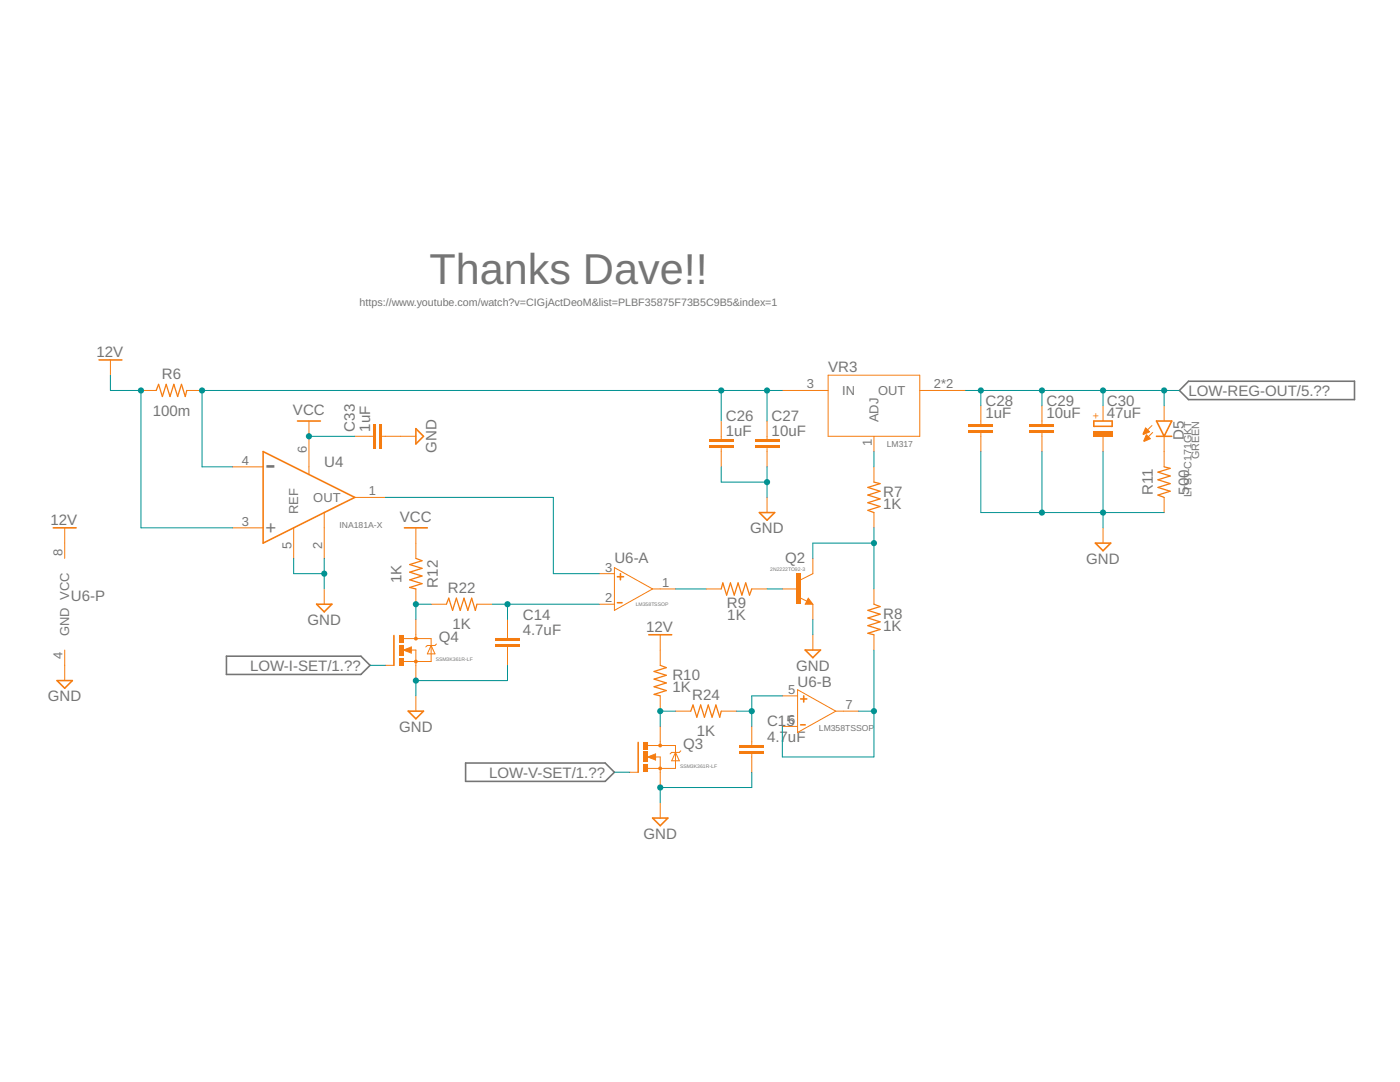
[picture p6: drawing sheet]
<svg xmlns="http://www.w3.org/2000/svg" width="279mm" height="216mm" viewBox="0 0 279 216" stroke-linecap="round" stroke-linejoin="round" font-family="sans-serif">
<path d="M237.2 76.1h33.1v3.6h-33.1l-1.8-1.8zM45.2 130.9h26.8l1.9 1.9-1.9 1.8h-26.8zM92.9 152.3h27.9l1.8 1.8-1.8 1.8h-27.9z" fill="none" stroke="#757575" stroke-width=".32"/>
<path d="M22 71.8v3.1M156.1 77.9h9.2M165.3 74.9h18.3v12.2h-18.3zM183.6 77.9h9.1M174.4 87.1v3" fill="none" stroke="#f57c10" stroke-width=".2"/>
<path d="M19.8 71.8h4.5" fill="none" stroke="#f57c10" stroke-width=".32"/>
<g fill="#f57c10">
<path d="M141.5 88.9h4.9v.6h-4.9z" fill-rule="evenodd"/>
<path d="M141.5 87.7h4.9v.6h-4.9z" fill-rule="evenodd"/>
</g>
<g fill="#f57c10">
<path d="M141.5 88.9h4.9v.6h-4.9zM141.5 88.9v.6h4.9v-.6z"/>
<path d="M141.5 87.7h4.9v.6h-4.9zM141.5 87.7v.6h4.9v-.6z"/>
</g>
<path d="M143.9 84v3.7M143.9 89.5v3.7" fill="none" stroke="#f57c10" stroke-width=".2"/>
<g fill="#f57c10">
<path d="M150.6 88.9h4.9v.6h-4.9z" fill-rule="evenodd"/>
<path d="M150.6 87.7h4.9v.6h-4.9z" fill-rule="evenodd"/>
</g>
<g fill="#f57c10">
<path d="M150.6 88.9h4.9v.6h-4.9zM150.6 88.9v.6h4.9v-.6z"/>
<path d="M150.6 87.7h4.9v.6h-4.9zM150.6 87.7v.6h4.9v-.6z"/>
</g>
<path d="M153.1 84v3.7M153.1 89.5v3.7" fill="none" stroke="#f57c10" stroke-width=".2"/>
<g fill="#f57c10">
<path d="M193.3 85.9h4.9v.5h-4.9z" fill-rule="evenodd"/>
<path d="M193.3 84.6h4.9v.6h-4.9z" fill-rule="evenodd"/>
</g>
<g fill="#f57c10">
<path d="M193.3 85.9h4.9v.5h-4.9zM193.3 85.9v.5h4.9v-.5z"/>
<path d="M193.3 84.6h4.9v.6h-4.9zM193.3 84.6v.6h4.9v-.6z"/>
</g>
<path d="M195.7 81v3.6M195.7 86.4v3.7" fill="none" stroke="#f57c10" stroke-width=".2"/>
<g fill="#f57c10">
<path d="M205.5 85.9h4.9v.5h-4.9z" fill-rule="evenodd"/>
<path d="M205.5 84.6h4.9v.6h-4.9z" fill-rule="evenodd"/>
</g>
<g fill="#f57c10">
<path d="M205.5 85.9h4.9v.5h-4.9zM205.5 85.9v.5h4.9v-.5z"/>
<path d="M205.5 84.6h4.9v.6h-4.9zM205.5 84.6v.6h4.9v-.6z"/>
</g>
<path d="M207.9 81v3.6M207.9 86.4v3.7" fill="none" stroke="#f57c10" stroke-width=".2"/>
<path d="M218.3 84h3.7v1.1h-3.7z" fill="none" stroke="#f57c10" stroke-width=".32"/>
<path d="M218.1 86h4v1.1h-4z" fill-rule="evenodd" fill="#f57c10"/>
<path d="M218.1 86h4v1.1h-4zM218.1 86v1.1h4v-1.1z" fill="#f57c10"/>
<g fill="none" stroke="#f57c10" stroke-width=".2">
<path d="M28.1 77.9h3.1M37.3 77.9h3M46.4 93.2h6.1M61.7 87.1v7.6M70.8 99.3h6.1M153.1 99.3v3M174.4 93.2v3M220.1 81v3M220.1 87.1v3M12.9 105.3v6.1M46.4 105.3h6.1M58.6 105.3v6.1"/>
<path d="M64.7 102.3v9.1M119.6 114.5h3M122.6 113.3l7.6 4.2-7.6 4.3zM130.2 117.5h4.6M159.6 119.2l1.4 .8M161.3 119.4l.9 1.2h-1.5zM162.2 114.5l-2.4 1.2M174.4 102.3v3M174.4 117.5v3.1M220.1 105.3v3.1M12.9 129.7v6.1M119.6 120.6h3"/>
<path d="M156.1 138.9h3.1M159.2 137.6l7.6 4.3-7.6 4.3zM174.4 126.7v3M156.1 144.9h3.1M166.8 141.9h4.6"/>
</g>
<path d="M52.5 90.1l18.3 9.2-18.3 9.1zM10.6 105.3h4.6M123.2 115.1h1.2M123.8 114.5v1.2M151.6 102.3h3l-1.5 1.5zM161.3 120l.2 .3h-.5l.3-.6 .6 .7h-.9M218.6 108.4h3.1l-1.6 1.5zM11.4 135.8h3l-1.5 1.5zM123.2 120.3h.9M159.8 139.5h1.2M160.4 138.9v1.2M159.8 144.6h.9" fill="none" stroke="#f57c10" stroke-width=".32"/>
<path d="M31.2 77.9l.4-1.2 .8 2.4 .8-2.4 .7 2.4 .8-2.4 .8 2.4 .7-2.4 .8 2.4 .3-1.2M174.4 96.2l1.2 .3-2.4 .8 2.4 .7-2.4 .8 2.4 .7-2.4 .8 2.4 .8-2.4 .7 1.2 .5M174.4 120.6l1.2 .4-2.4 .8 2.4 .8-2.4 .7 2.4 .8-2.4 .7 2.4 .8-2.4 .8 1.2 .3" fill="none" stroke="#f57c10" stroke-width=".25"/>
<path d="M158.9 114.5h.9v6.1h-.9z" fill-rule="evenodd" fill="#f57c10"/>
<path d="M158.9 114.5h.9v6.1h-.9zM158.9 114.5v6.1h.9v-6.1z" fill="#f57c10"/>
<g fill="none" stroke="#f57c10" stroke-width=".2">
<path d="M64.7 117.5v3.1M140.9 117.5h3M150 117.5h3.1M156.1 117.5h3.1M162.2 111.4v3.1M162.2 120.6v3M162.2 126.7v3M125.7 154.1h1.7M129.3 151l1.5-.6v1.3zM129.3 148.8h5.5v4.5h-5.5M130.7 151h1.1v3.1M131.8 148v.8"/>
<path d="M134.8 150.1l.8 1.7h-1.6zM135.9 149.8l-.3 .3h-1.6l-.3 .3"/>
</g>
<path d="M143.9 117.5l.4-1.2 .7 2.4 .8-2.4 .7 2.4 .8-2.4 .8 2.4 .7-2.4 .8 2.4 .4-1.2" fill="none" stroke="#f57c10" stroke-width=".25"/>
<path d="M63.2 120.6h3l-1.5 1.5zM160.7 129.7h3l-1.5 1.5zM127.4 148.1v6" fill="none" stroke="#f57c10" stroke-width=".32"/>
<path d="M130.7 150.7l-1.1 .3 1.1 .3v-.3h-.3" fill="none" stroke="#f57c10" stroke-width=".38"/>
<g fill="#f57c10">
<path d="M128.4 152.6h.9v1.5h-.9z" fill-rule="evenodd"/>
<path d="M128.4 148h.9v1.5h-.9z" fill-rule="evenodd"/>
<path d="M128.4 150h.9v2.1h-.9z" fill-rule="evenodd"/>
<circle cx="131.8" cy="153.3" r=".39"/>
<circle cx="131.8" cy="148.8" r=".39"/>
</g>
<g fill="#f57c10">
<path d="M131.4 153.3a.4 .4 0 0 1 .8 0 .4 .4 0 0 1-.8 0zM131.4 153.3a.39 .39 0 0 0 .7 0 .39 .39 0 0 0-.7 0z"/>
<path d="M131.4 148.7a.4 .4 0 0 1 .8 0 .4 .4 0 0 1-.8 0zM131.4 148.8a.39 .39 0 0 0 .7 0 .39 .39 0 0 0-.7 0z"/>
<path d="M128.4 152.6h.9v1.5h-.9zM128.4 152.6v1.5h.9v-1.5z"/>
<path d="M128.4 148h.9v1.5h-.9zM128.4 148v1.5h.9v-1.5z"/>
<path d="M128.4 150h.9v2.1h-.9zM128.4 150v2.1h.9v-2.1z"/>
</g>
<g fill="none" stroke="#f57c10" stroke-width=".2">
<path d="M61.7 84v3.1M76.9 132.8h1.7M80.6 129.7l1.5-.6v1.2zM80.6 127.4h5.4v4.6h-5.4M81.9 129.7h1.1v3.1M83 126.7v.7M86 128.8l.8 1.7h-1.5zM87.1 128.5l-.3 .3h-1.5l-.3 .3M131.8 126.7v6.1M131.8 138.9v3M131.8 144.9v3.1M131.8 154.1v3"/>
<path d="M131.8 160.2v3"/>
</g>
<path d="M131.8 132.8l1.2 .4-2.5 .8 2.5 .7-2.5 .8 2.5 .8-2.5 .7 2.5 .8-2.5 .8 1.3 .3" fill="none" stroke="#f57c10" stroke-width=".25"/>
<path d="M59.4 84h4.5M78.6 126.8v6M129.5 126.7h4.5M130.2 163.2h3.1l-1.5 1.6z" fill="none" stroke="#f57c10" stroke-width=".32"/>
<path d="M81.9 129.4l-1 .3 1 .3v-.3h-.3" fill="none" stroke="#f57c10" stroke-width=".38"/>
<g fill="#f57c10">
<path d="M79.6 131.2h1v1.6h-1z" fill-rule="evenodd"/>
<path d="M79.6 126.7h1v1.5h-1z" fill-rule="evenodd"/>
<path d="M79.6 128.7h1v2.1h-1z" fill-rule="evenodd"/>
<circle cx="83" cy="132" r=".39"/>
<circle cx="83" cy="127.4" r=".39"/>
</g>
<g fill="#f57c10">
<path d="M82.6 132a.4 .4 0 0 1 .8 0 .4 .4 0 0 1-.8 0zM82.6 132a.4 .4 0 0 0 .8 0 .4 .4 0 0 0-.8 0z"/>
<path d="M82.6 127.4a.4 .4 0 0 1 .8 0 .4 .4 0 0 1-.8 0zM82.6 127.4a.4 .4 0 0 0 .8 0 .4 .4 0 0 0-.8 0z"/>
<path d="M79.6 131.2h1v1.6h-1zM79.6 131.2v1.6h1v-1.6z"/>
<path d="M79.6 126.7h1v1.5h-1zM79.6 126.7v1.5h1v-1.5z"/>
<path d="M79.6 128.7h1v2.1h-1zM79.6 128.7v2.1h1v-2.1z"/>
</g>
<path d="M83 105.3v6.1M83 117.5v3.1M83 123.6v3.1M83 132.8v3M83 138.9v3" fill="none" stroke="#f57c10" stroke-width=".2"/>
<path d="M83 111.4l1.2 .5-2.4 .7 2.4 .8-2.4 .8 2.4 .7-2.4 .8 2.4 .8-2.4 .7 1.2 .3" fill="none" stroke="#f57c10" stroke-width=".25"/>
<path d="M80.7 105.3h4.6M81.5 141.9h3l-1.5 1.5z" fill="none" stroke="#f57c10" stroke-width=".32"/>
<g fill="#f57c10">
<path d="M75.7 84.6h.6v4.9h-.6z" fill-rule="evenodd"/>
<path d="M74.5 84.6h.6v4.9h-.6z" fill-rule="evenodd"/>
</g>
<g fill="#f57c10">
<path d="M75.7 84.6h.6v4.9h-.6zM75.7 84.6v4.9h.6v-4.9z"/>
<path d="M74.5 84.6h.6v4.9h-.6zM74.5 84.6v4.9h.6v-4.9z"/>
</g>
<path d="M70.8 87.1h3.7M76.3 87.1h6.7M86 120.6h3.1M95.2 120.6h3" fill="none" stroke="#f57c10" stroke-width=".2"/>
<path d="M83 85.5l1.5 1.6-1.5 1.5z" fill="none" stroke="#f57c10" stroke-width=".32"/>
<path d="M89.1 120.6l.5-1.2 .7 2.4 .8-2.4 .7 2.4 .8-2.4 .8 2.4 .7-2.4 .8 2.4 .3-1.2" fill="none" stroke="#f57c10" stroke-width=".25"/>
<g fill="#f57c10">
<path d="M98.8 128.5h4.9v.6h-4.9z" fill-rule="evenodd"/>
<path d="M98.8 127.3h4.9v.6h-4.9z" fill-rule="evenodd"/>
</g>
<g fill="#f57c10">
<path d="M98.8 128.5h4.9v.6h-4.9zM98.8 128.5v.6h4.9v-.6z"/>
<path d="M98.8 127.3h4.9v.6h-4.9zM98.8 127.3v.6h4.9v-.6z"/>
</g>
<path d="M101.3 123.6v3.7M101.3 129.1v3.7M134.8 141.9h3.1M143.9 141.9h3.1" fill="none" stroke="#f57c10" stroke-width=".2"/>
<path d="M137.9 141.9l.4-1.2 .8 2.4 .7-2.4 .8 2.4 .8-2.4 .7 2.4 .8-2.4 .7 2.4 .3-1.2" fill="none" stroke="#f57c10" stroke-width=".25"/>
<g fill="#f57c10">
<path d="M147.6 149.8h4.9v.6h-4.9z" fill-rule="evenodd"/>
<path d="M147.6 148.6h4.9v.6h-4.9z" fill-rule="evenodd"/>
</g>
<g fill="#f57c10">
<path d="M147.6 149.8h4.9v.6h-4.9zM147.6 149.8v.6h4.9v-.6z"/>
<path d="M147.6 148.6h4.9v.6h-4.9zM147.6 148.6v.6h4.9v-.6z"/>
</g>
<path d="M229.9 84.9l-1.7 1.7M230 86.3l-1.6 1.7M232.3 81v3M232.3 87.1v6.1M232.3 99.3v3M150 144.9v3.7M150 150.4v3.7" fill="none" stroke="#f57c10" stroke-width=".2"/>
<path d="M230.8 84h3l-1.5 3.1zM230.8 87.1h3" fill="none" stroke="#f57c10" stroke-width=".32"/>
<g fill="#f57c10" stroke="#f57c10" stroke-width=".2">
<path d="M228.6 85.4l.8 .8-1.2 .5-.1-.1z" fill-rule="evenodd"/>
<path d="M228.8 86.7l.8 .8-1.3 .6v-.1z" fill-rule="evenodd"/>
</g>
<path d="M232.3 93.2l1.2 .3-2.4 .7 2.4 .8-2.4 .7 2.4 .8-2.4 .8 2.4 .7-2.4 .8 1.2 .5" fill="none" stroke="#f57c10" stroke-width=".25"/>
<path d="M143.9 93.2v3h9.2M153.1 93.2v6.1" fill="none" stroke="#009292" stroke-width=".2"/>
<circle cx="153.1" cy="96.2" r=".61" fill="#009292"/>
<path d="M152.5 96.2a.61 .61 0 0 1 1.2 0 .61 .61 0 0 1-1.2 0zM152.5 96.2a.61 .61 0 0 0 1.2 0 .61 .61 0 0 0-1.2 0z" fill="#009292"/>
<path d="M195.7 90.1v12.2h36.6M207.9 90.1v12.2M220.1 90.1v15.2" fill="none" stroke="#009292" stroke-width=".2"/>
<g fill="#009292">
<circle cx="207.9" cy="102.3" r=".61"/>
<circle cx="220.1" cy="102.3" r=".61"/>
</g>
<g fill="#009292">
<path d="M207.3 102.3a.65 .65 0 0 1 1.3 0 .65 .65 0 0 1-1.3 0zM207.3 102.3a.65 .65 0 0 0 1.3 0 .65 .65 0 0 0-1.3 0z"/>
<path d="M219.5 102.3a.61 .61 0 0 1 1.2 0 .61 .61 0 0 1-1.2 0zM219.5 102.3a.61 .61 0 0 0 1.2 0 .61 .61 0 0 0-1.2 0z"/>
</g>
<path d="M162.2 123.6v3.1M150 154.1v3h-18.2v3.1" fill="none" stroke="#009292" stroke-width=".2"/>
<circle cx="131.8" cy="157.1" r=".61" fill="#009292"/>
<path d="M131.1 157.1a.65 .65 0 0 1 1.3 0 .65 .65 0 0 1-1.3 0zM131.1 157.1a.65 .65 0 0 0 1.3 0 .65 .65 0 0 0-1.3 0z" fill="#009292"/>
<path d="M101.3 132.8v3h-18.3v3.1" fill="none" stroke="#009292" stroke-width=".2"/>
<circle cx="83" cy="135.8" r=".61" fill="#009292"/>
<path d="M82.4 135.8a.61 .61 0 0 1 1.2 0 .61 .61 0 0 1-1.2 0zM82.4 135.8a.61 .61 0 0 0 1.2 0 .61 .61 0 0 0-1.2 0z" fill="#009292"/>
<path d="M58.6 111.4v3.1h6.1M64.7 111.4v6.1" fill="none" stroke="#009292" stroke-width=".2"/>
<circle cx="64.7" cy="114.5" r=".61" fill="#009292"/>
<path d="M64.1 114.5a.61 .61 0 0 1 1.2 0 .61 .61 0 0 1-1.2 0zM64.1 114.5a.61 .61 0 0 0 1.2 0 .61 .61 0 0 0-1.2 0z" fill="#009292"/>
<path d="M192.7 77.9h39.6M195.7 77.9v3.1M207.9 77.9v3.1M220.1 77.9v3.1" fill="none" stroke="#009292" stroke-width=".2"/>
<g fill="#009292">
<circle cx="195.7" cy="77.9" r=".61"/>
<circle cx="207.9" cy="77.9" r=".61"/>
<circle cx="220.1" cy="77.9" r=".61"/>
</g>
<g fill="#009292">
<path d="M195.1 77.9a.65 .65 0 0 1 1.3 0 .65 .65 0 0 1-1.3 0zM195.1 77.9a.65 .65 0 0 0 1.3 0 .65 .65 0 0 0-1.3 0z"/>
<path d="M207.3 77.9a.65 .65 0 0 1 1.3 0 .65 .65 0 0 1-1.3 0zM207.3 77.9a.65 .65 0 0 0 1.3 0 .65 .65 0 0 0-1.3 0z"/>
<path d="M219.5 77.9a.61 .61 0 0 1 1.2 0 .61 .61 0 0 1-1.2 0zM219.5 77.9a.61 .61 0 0 0 1.2 0 .61 .61 0 0 0-1.2 0z"/>
</g>
<path d="M235.4 77.9h-3.1v3.1" fill="none" stroke="#009292" stroke-width=".2"/>
<circle cx="232.3" cy="77.9" r=".61" fill="#009292"/>
<path d="M231.7 77.9a.61 .61 0 0 1 1.2 0 .61 .61 0 0 1-1.2 0zM231.7 77.9a.61 .61 0 0 0 1.2 0 .61 .61 0 0 0-1.2 0z" fill="#009292"/>
<path d="M174.4 129.7v21.3h-18.3v-6.1M171.4 141.9h3" fill="none" stroke="#009292" stroke-width=".2"/>
<circle cx="174.4" cy="141.9" r=".61" fill="#009292"/>
<path d="M173.8 141.9a.61 .61 0 0 1 1.2 0 .61 .61 0 0 1-1.2 0zM173.8 141.9a.61 .61 0 0 0 1.2 0 .61 .61 0 0 0-1.2 0z" fill="#009292"/>
<path d="M22 74.9v3h6.1v27.4" fill="none" stroke="#009292" stroke-width=".2"/>
<circle cx="28.1" cy="77.9" r=".61" fill="#009292"/>
<path d="M27.5 77.9a.61 .61 0 0 1 1.2 0 .61 .61 0 0 1-1.2 0zM27.5 77.9a.61 .61 0 0 0 1.2 0 .61 .61 0 0 0-1.2 0z" fill="#009292"/>
<path d="M143.9 77.9v6.1M153.1 77.9v6.1M156.1 77.9h-115.8v15.3h6.1M28.1 105.3h18.3" fill="none" stroke="#009292" stroke-width=".2"/>
<g fill="#009292">
<circle cx="40.3" cy="77.9" r=".61"/>
<circle cx="143.9" cy="77.9" r=".61"/>
<circle cx="153.1" cy="77.9" r=".61"/>
</g>
<g fill="#009292">
<path d="M39.7 77.9a.61 .61 0 0 1 1.2 0 .61 .61 0 0 1-1.2 0zM39.7 77.9a.61 .61 0 0 0 1.2 0 .61 .61 0 0 0-1.2 0z"/>
<path d="M143.3 77.9a.61 .61 0 0 1 1.2 0 .61 .61 0 0 1-1.2 0zM143.3 77.9a.61 .61 0 0 0 1.2 0 .61 .61 0 0 0-1.2 0z"/>
<path d="M152.5 77.9a.61 .61 0 0 1 1.2 0 .61 .61 0 0 1-1.2 0zM152.5 77.9a.61 .61 0 0 0 1.2 0 .61 .61 0 0 0-1.2 0z"/>
</g>
<path d="M61.7 87.1h9.1M76.9 99.3h33.5v15.2h9.2" fill="none" stroke="#009292" stroke-width=".2"/>
<circle cx="61.7" cy="87.1" r=".61" fill="#009292"/>
<path d="M61 87.1a.65 .65 0 0 1 1.3 0 .65 .65 0 0 1-1.3 0zM61 87.1a.65 .65 0 0 0 1.3 0 .65 .65 0 0 0-1.3 0z" fill="#009292"/>
<path d="M174.4 90.1v3.1M134.8 117.5h6.1M153.1 117.5h3M174.4 105.3v12.2M174.4 108.4h-12.2v3" fill="none" stroke="#009292" stroke-width=".2"/>
<circle cx="174.4" cy="108.4" r=".61" fill="#009292"/>
<path d="M173.8 108.4a.61 .61 0 0 1 1.2 0 .61 .61 0 0 1-1.2 0zM173.8 108.4a.61 .61 0 0 0 1.2 0 .61 .61 0 0 0-1.2 0z" fill="#009292"/>
<path d="M156.1 138.9h-6.1v6M147 141.9h3" fill="none" stroke="#009292" stroke-width=".2"/>
<circle cx="150" cy="141.9" r=".61" fill="#009292"/>
<path d="M149.4 141.9a.61 .61 0 0 1 1.2 0 .61 .61 0 0 1-1.2 0zM149.4 141.9a.61 .61 0 0 0 1.2 0 .61 .61 0 0 0-1.2 0z" fill="#009292"/>
<path d="M98.2 120.6h21.4M101.3 120.6v3M122.6 154.1h3.1" fill="none" stroke="#009292" stroke-width=".2"/>
<circle cx="101.3" cy="120.6" r=".61" fill="#009292"/>
<path d="M100.7 120.6a.61 .61 0 0 1 1.2 0 .61 .61 0 0 1-1.2 0zM100.7 120.6a.61 .61 0 0 0 1.2 0 .61 .61 0 0 0-1.2 0z" fill="#009292"/>
<path d="M73.9 132.8h3M86 120.6h-3v3" fill="none" stroke="#009292" stroke-width=".2"/>
<circle cx="83" cy="120.6" r=".61" fill="#009292"/>
<path d="M82.4 120.6a.61 .61 0 0 1 1.2 0 .61 .61 0 0 1-1.2 0zM82.4 120.6a.61 .61 0 0 0 1.2 0 .61 .61 0 0 0-1.2 0z" fill="#009292"/>
<path d="M134.8 141.9h-3v3" fill="none" stroke="#009292" stroke-width=".2"/>
<circle cx="131.8" cy="141.9" r=".61" fill="#009292"/>
<path d="M131.1 141.9a.65 .65 0 0 1 1.3 0 .65 .65 0 0 1-1.3 0zM131.1 141.9a.65 .65 0 0 0 1.3 0 .65 .65 0 0 0-1.3 0z" fill="#009292"/>
<text font-size="8.6" fill="#757575" x="85.7" y="56.6">Thanks Dave!!</text>
<text font-size="6.5" fill="#757575" x="52.9" y="94.8">-</text>
<text font-size="3.7" fill="#757575" x="53" y="106.6">+</text>
<g font-size="3" fill="#757575">
<text x="19.2" y="71.2">12V</text>
<text x="32.3" y="75.6">R6</text>
<text x="165.3" y="74.3">VR3</text>
<text x="30.5" y="82.9">100m</text>
<text x="58.5" y="82.8">VCC</text>
<text x="196.7" y="83.4">1uF</text>
<text x="196.7" y="81">C28</text>
<text x="208.9" y="83.4">10uF</text>
<text x="208.9" y="81">C29</text>
<text x="220.9" y="83.4">47uF</text>
<text x="220.9" y="81">C30</text>
<text x="237.2" y="79">LOW-REG-OUT/5.??</text>
<text x="70.8" y="86.1" transform="rotate(-90 70.8 86.1)">C33</text>
<text x="73.9" y="86.1" transform="rotate(-90 73.9 86.1)">1uF</text>
<text x="144.9" y="87.1">1uF</text>
<text x="144.9" y="84">C26</text>
<text x="154" y="87.1">10uF</text>
<text x="154" y="84">C27</text>
<text x="236.3" y="87.9" transform="rotate(-90 236.3 87.9)">D5</text>
<text x="64.7" y="93.1">U4</text>
<text x="87.1" y="90.4" transform="rotate(-90 87.1 90.4)">GND</text>
<text x="176.2" y="101.5">1K</text>
<text x="176.2" y="99.1">R7</text>
<text x="230.1" y="98.8" transform="rotate(-90 230.1 98.8)">R11</text>
<text x="237.3" y="98.7" transform="rotate(-90 237.3 98.7)">500</text>
<text x="10.1" y="104.7">12V</text>
<text x="79.8" y="104.1">VCC</text>
<text x="149.7" y="106.4">GND</text>
<text x="122.6" y="112.3">U6-A</text>
<text x="156.7" y="112.3">Q2</text>
<text x="216.8" y="112.5">GND</text>
<text x="14.1" y="120">U6-P</text>
<text x="80.1" y="116.3" transform="rotate(-90 80.1 116.3)">1K</text>
<text x="87.4" y="117.2" transform="rotate(-90 87.4 117.2)">R12</text>
<text x="89.4" y="118.3">R22</text>
<text x="61.4" y="124.7">GND</text>
<text x="90.3" y="125.6">1K</text>
<text x="104.3" y="123.6">C14</text>
<text x="145.1" y="121.3">R9</text>
<text x="145.1" y="123.8">1K</text>
<text x="176.2" y="125.9">1K</text>
<text x="176.2" y="123.4">R8</text>
<text x="87.6" y="128.2">Q4</text>
<text x="104.3" y="126.7">4.7uF</text>
<text x="128.9" y="126.1">12V</text>
<text x="49.9" y="133.8">LOW-I-SET/1.??</text>
<text x="134.2" y="135.6">R10</text>
<text x="158.9" y="133.8">GND</text>
<text x="159.2" y="137">U6-B</text>
<text x="9.6" y="139.9">GND</text>
<text x="134.2" y="138.1">1K</text>
<text x="138.1" y="139.6">R24</text>
<text x="79.7" y="146">GND</text>
<text x="136.3" y="149.5">Q3</text>
<text x="139.1" y="146.9">1K</text>
<text x="153.1" y="148">4.7uF</text>
<text x="153.1" y="144.9">C15</text>
<text x="97.6" y="155.2">LOW-V-SET/1.??</text>
<text x="128.4" y="167.3">GND</text>
</g>
<g font-size="2.6" fill="#757575">
<text x="161" y="77.5">3</text>
<text x="186.4" y="77.5">2*2</text>
<text x="168.1" y="78.8">IN</text>
<text x="175.3" y="78.8">OUT</text>
<text x="174" y="88.9" transform="rotate(-90 174 88.9)">1</text>
<text x="175.3" y="84.2" transform="rotate(-90 175.3 84.2)">ADJ</text>
<text x="48.3" y="92.7">4</text>
<text x="61.2" y="90.3" transform="rotate(-90 61.2 90.3)">6</text>
<text x="62.5" y="100.1">OUT</text>
<text x="73.6" y="98.8">1</text>
<text x="48.3" y="104.9">3</text>
<text x="59.5" y="102.5" transform="rotate(-90 59.5 102.5)">REF</text>
<text x="12.5" y="111" transform="rotate(-90 12.5 111)">8</text>
<text x="58.2" y="109.6" transform="rotate(-90 58.2 109.6)">5</text>
<text x="64.3" y="109.6" transform="rotate(-90 64.3 109.6)">2</text>
<text x="120.7" y="114">3</text>
<text x="132.2" y="117.1">1</text>
<text x="120.7" y="120.1">2</text>
<text x="12.5" y="131.6" transform="rotate(-90 12.5 131.6)">4</text>
<text x="13.8" y="126.9" transform="rotate(-90 13.8 126.9)">GND VCC</text>
<text x="157.3" y="138.4">5</text>
<text x="168.8" y="141.5">7</text>
<text x="157.3" y="144.5">6</text>
</g>
<g font-size="2.1" fill="#757575">
<text x="71.8" y="61.2">https://www.youtube.com/watch?v=CIGjActDeoM&amp;list=PLBF35875F73B5C9B5&amp;index=1</text>
<text x="239.3" y="91.6" transform="rotate(-90 239.3 91.6)">GREEN</text>
<text x="237.8" y="99.2" transform="rotate(-90 237.8 99.2)">LTST-C171GKT</text>
</g>
<text font-size="2.1" fill="#f57c10" x="219.4" y="83.5" transform="rotate(-90 219.4 83.5)">+</text>
<g font-size="1.7" fill="#757575">
<text x="177" y="89.2">LM317</text>
<text x="67.8" y="105.3">INA181A-X</text>
<text x="163.4" y="145.9">LM358TSSOP</text>
</g>
<g font-size="1" fill="#757575">
<text x="153.7" y="113.9">2N2222TO92-3</text>
<text x="126.9" y="121">LM358TSSOP</text>
<text x="87" y="131.8">SSM3K361R-LF</text>
<text x="135.7" y="153.2">SSM3K361R-LF</text>
</g>
</svg>
